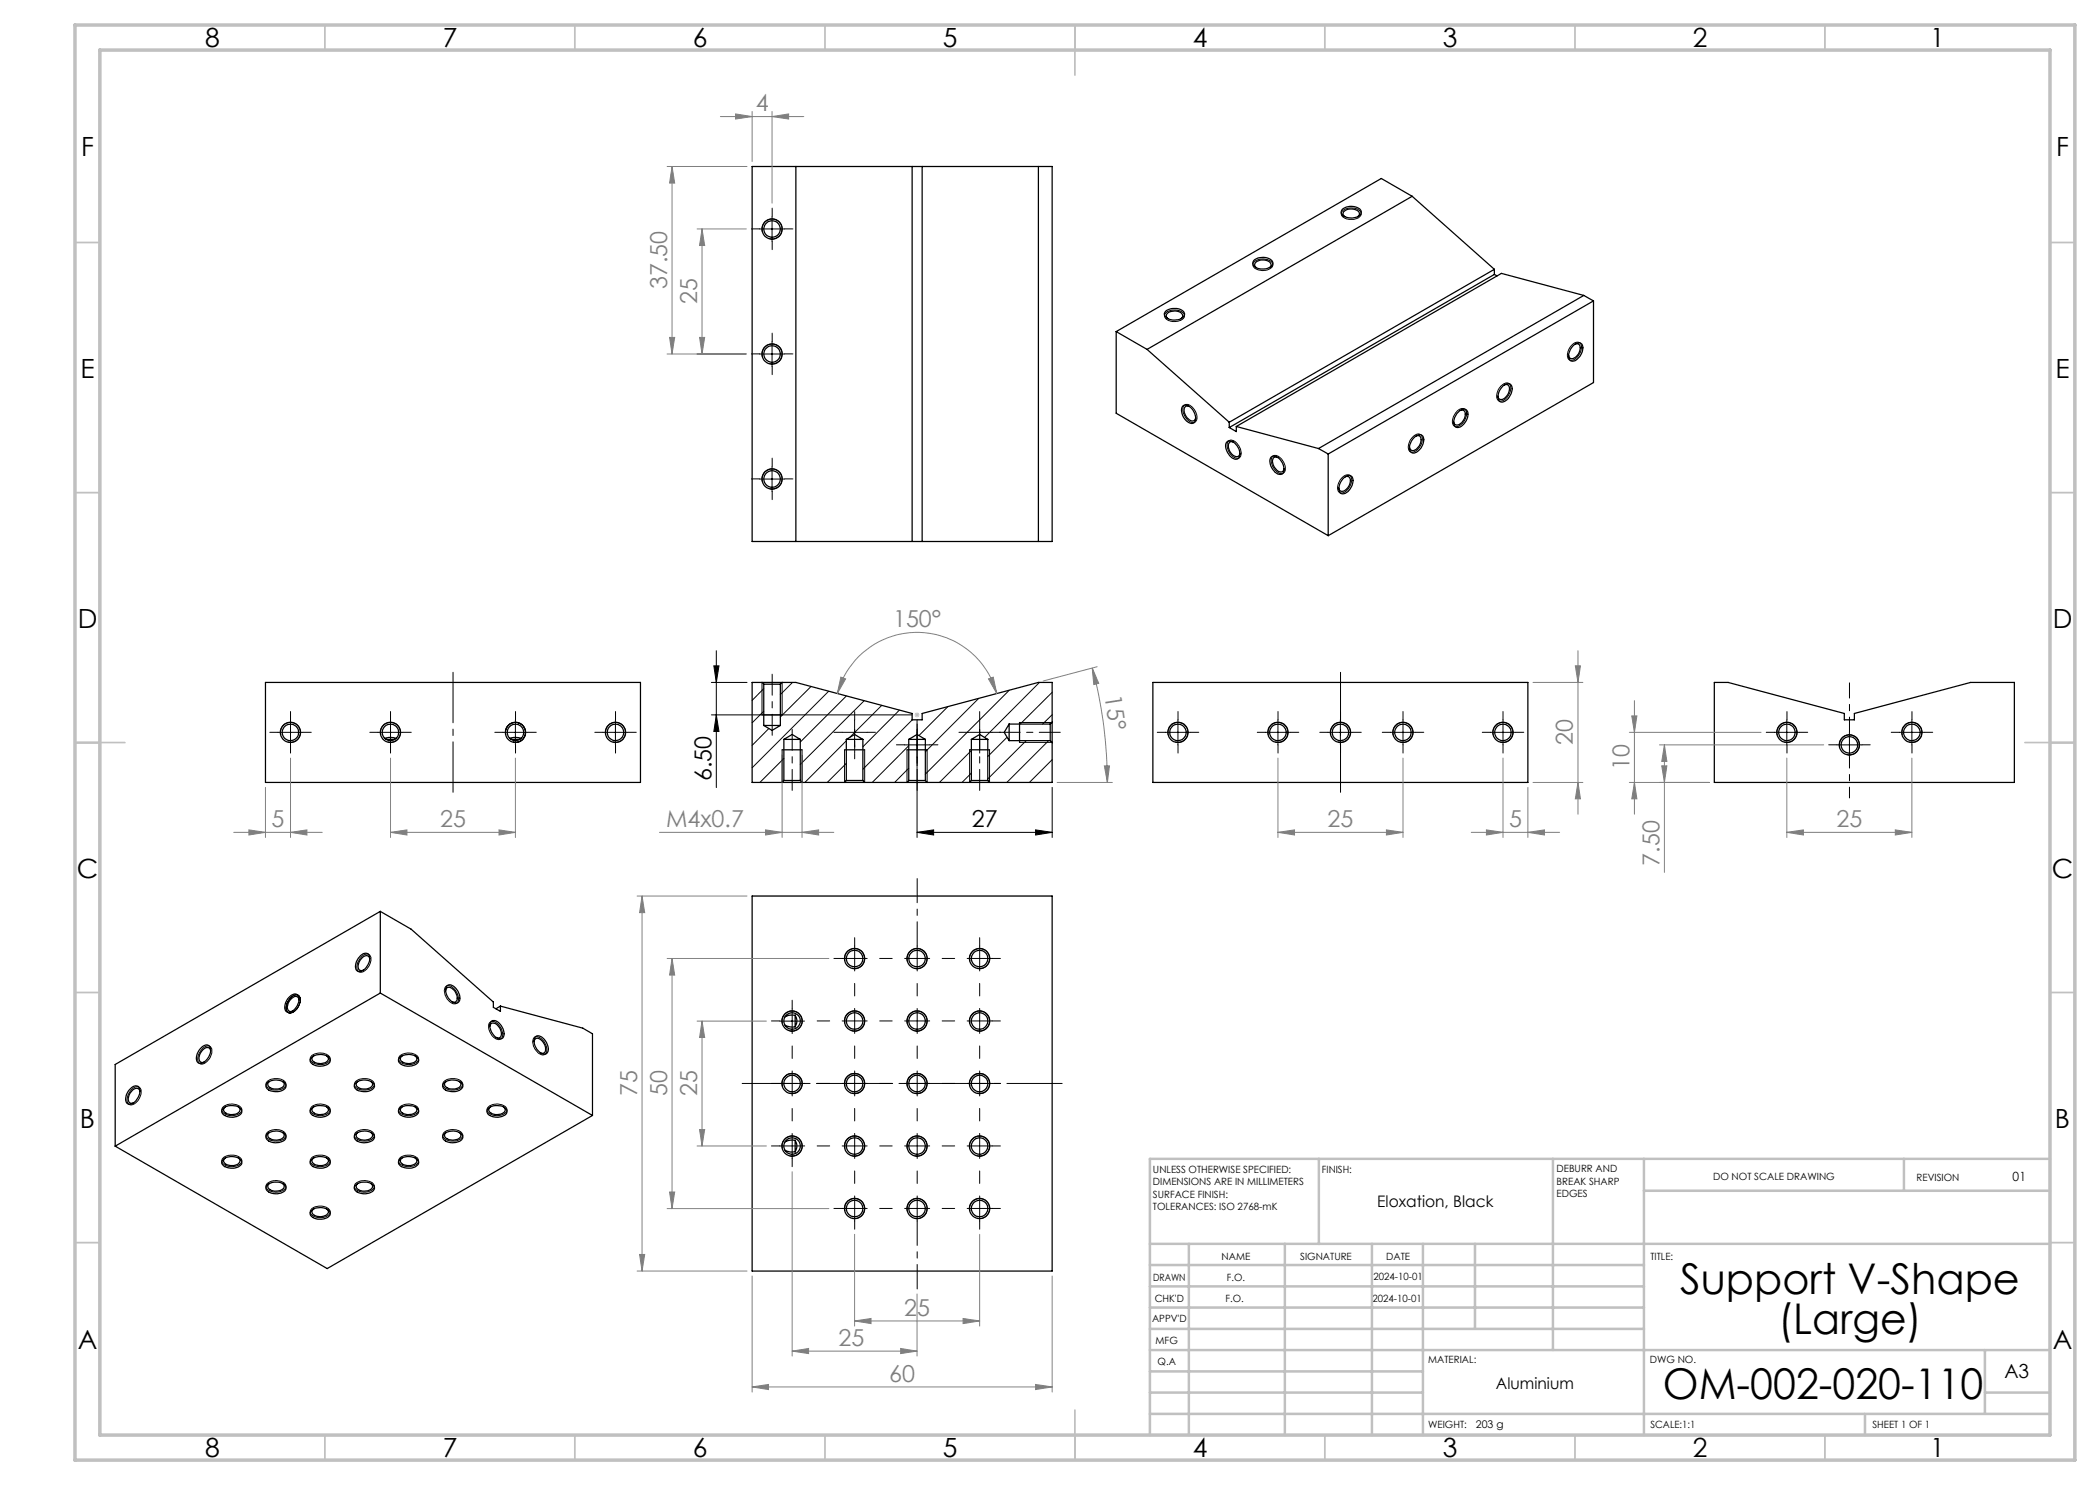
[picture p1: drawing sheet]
<svg xmlns="http://www.w3.org/2000/svg" width="420mm" height="297mm" viewBox="0 0 420 297" stroke-linecap="round" stroke-linejoin="round" font-family="sans-serif">
<g fill="none" stroke="#000" stroke-width=".2">
<path d="M151.9 45.8h5M152.5 46.3a2 2 0 0 1 1.7-2.5 2 2 0 0 1 2.2 2.2 2 2 0 0 1-2.5 1.7M154.4 43.3v5M250.8 52.5a2.6 2.6 0 0 1 3.7 .2 1.24 1.24 0 0 1-1.3 1.3 2.19 2.19 0 0 1-2.6-1zM268.4 42.3a2.6 2.6 0 0 1 3.8 .2 1.42 1.42 0 0 1-1.7 1.4 1.9 1.9 0 0 1-2.2-1.2zM151.9 70.8h5M152.5 71.3a2 2 0 0 1 1.7-2.5 2 2 0 0 1 2.2 2.2 2 2 0 0 1-2.5 1.7M154.4 68.3v5M233.2 62.6a2.79 2.79 0 0 1 3.6 .2 1.15 1.15 0 0 1-1.3 1.4 2.01 2.01 0 0 1-2.6-1.1zM300.1 77.3l.4-.4a.94 .94 0 0 1 1.3-.2 .94 .94 0 0 1 .3 1.2 2.47 2.47 0 0 1-2.2 2.3l-.1-.1a1.94 1.94 0 0 1 .2-2.6zM314.4 69a1.01 1.01 0 0 1 1-.6 1.01 1.01 0 0 1 .9 .7 2.72 2.72 0 0 1-2.2 3 1.37 1.37 0 0 1-.4-2.1zM151.9 95.8h5"/>
<path d="M152.5 96.3a1.99 1.99 0 0 1 1.7-2.5 1.99 1.99 0 0 1 2.2 2.2 1.99 1.99 0 0 1-2.5 1.7M154.4 93.3v5M236.9 81.1a1.53 1.53 0 0 1 2 .9 1.88 1.88 0 0 1 .1 2.4 1.71 1.71 0 0 1-2-1.2l-.4-1.1v-.6zM245.7 88.2l.1-.1a1.84 1.84 0 0 1 2.1 1.4 1.41 1.41 0 0 1-.3 2.1 2.49 2.49 0 0 1-2-3.3zM254.5 91.3a1.52 1.52 0 0 1 2.1 .9 1.77 1.77 0 0 1 0 2.5 2.36 2.36 0 0 1-2.3-2.2l-.1-.6zM268.3 95.7l.1-.2a1 1 0 0 1 1-.6 1 1 0 0 1 .9 .8 2.72 2.72 0 0 1-2.1 2.9 1.37 1.37 0 0 1-.4-2.1zM282.4 87.5l.3-.3a1.01 1.01 0 0 1 1.4-.3 1.01 1.01 0 0 1 .3 1.4 2.44 2.44 0 0 1-2.2 2.1h-.1a2.05 2.05 0 0 1 .3-2.9zM291.4 82.3a1.03 1.03 0 0 1 1-.6 1.03 1.03 0 0 1 .9 .7 2.71 2.71 0 0 1-2.2 2.9 1.37 1.37 0 0 1-.4-2zM142.3 136.5h7.1M142.8 133.2h1l-.5 3.3zM143.3 130.1v27.4M152.4 136.5v6.5"/>
<path d="M152.8 137.7l-2.4 2.4M156.4 136.5v6.5M158.5 136.5l-2.4 2.4M162.2 137.3l-6.1 6.1M165.7 138.3l-15.3 15.3M169.3 139.2l-9.2 9.2M195.7 139.7l-10.6 10.7M201.9 138l-16.8 16.8M207.9 136.5l-11 11M210.4 138.5l-6.4 6.3M55.6 146.5h5M56.2 147a2 2 0 0 1 1.7-2.5 2 2 0 0 1 2.2 2.2 2 2 0 0 1-2.5 1.7"/>
<path d="M58.1 144v5M75.6 146.5h5M76.2 147a2 2 0 0 1 1.7-2.5 2 2 0 0 1 2.2 2.2 2 2 0 0 1-2.5 1.7M78.1 144v5M100.6 146.5h5M101.1 147a2 2 0 0 1 1.8-2.5 2 2 0 0 1 2.2 2.1 2 2 0 0 1-2.5 1.8M103.1 144v5M120.6 146.5h5M121.1 147a2 2 0 0 1 1.8-2.5 2 2 0 0 1 2.2 2.2 2 2 0 0 1-2.5 1.7M123.1 144v5M142.3 143h40.1M143.3 143l.5 3.3h-1z"/>
<path d="M152.8 142.2l-2.4 2.4M153.8 145.7l-3.4 3.4M156.4 150v6.5M156.8 151.7l-4.8 4.8M160.4 150v6.5M168.4 146.5h5M168.9 150v6.5M169.3 148.2l-8.3 8.3M169.3 152.7l-3.8 3.8M170.9 144v5M172.8 140.2l-12.7 12.7M172.9 150v6.5"/>
<path d="M176.4 141.1l-6.4 6.3M179.9 142l-7.3 7.4M180.9 149h5M181.4 150v6.5M181.8 149.2l-7.4 7.3M181.8 153.6l-2.9 2.9M182.5 144l-9.9 9.8M183.4 144v23.5M185.4 150v6.5M189.6 141.3l-5.8 5.8M193.4 146.5h5M193.9 150v6.5"/>
<path d="M194.3 150.1l-6.4 6.4M194.3 154.6l-1.9 1.9M195.9 144v5M197.9 150v6.5M201.4 147.5l-3.8 3.8M203.9 148.5h6.5M203.9 144.5h6.5M205.2 148.1l-7.6 7.7M209.7 148.1l-8.3 8.4M210.4 142.9l-1.9 1.9M210.4 151.9l-4.5 4.6M210.4 156.4v.1"/>
<path d="M210.4 157.5v10M233.1 146.5h5M233.6 147a2 2 0 0 1 1.8-2.5 2 2 0 0 1 2.2 2.2 2 2 0 0 1-2.5 1.7M235.6 144v5M253.1 146.5h5M253.6 147a2 2 0 0 1 1.8-2.5 2 2 0 0 1 2.2 2.2 2 2 0 0 1-2.5 1.7M255.6 144v5M265.6 146.5h5M266.2 147a1.99 1.99 0 0 1 1.7-2.5 1.99 1.99 0 0 1 2.2 2.2 1.99 1.99 0 0 1-2.5 1.7M268.1 144v5M278.1 146.5h5M278.7 147a2 2 0 0 1 1.7-2.5 2 2 0 0 1 2.2 2.2 2 2 0 0 1-2.5 1.7"/>
<path d="M280.6 144v5M298.1 146.5h5M298.7 147a2 2 0 0 1 1.7-2.5 2 2 0 0 1 2.2 2.2 2 2 0 0 1-2.5 1.7M300.6 144v5M354.9 146.5h5M355.5 147a1.99 1.99 0 0 1 1.7-2.5 1.99 1.99 0 0 1 2.2 2.2 1.99 1.99 0 0 1-2.5 1.7M357.4 144v5M367.4 149h5M367.9 149.5a2 2 0 0 1 1.8-2.5 2 2 0 0 1 2.2 2.2 2 2 0 0 1-2.5 1.7M369.9 146.5v5M379.9 146.5h5M380.4 147a2 2 0 0 1 1.8-2.5 2 2 0 0 1 2.2 2.2 2 2 0 0 1-2.6 1.7"/>
<path d="M382.4 144v5M183.4 166.5l3.3-.5v1zM183.4 166.5h27M207.1 166l3.3 .5-3.3 .5zM58.1 199.5l.3-.2a.95 .95 0 0 1 1.3-.2 .95 .95 0 0 1 .3 1.2 2.54 2.54 0 0 1-2.2 2.3 1.35 1.35 0 0 1-.4-1.9zM72.3 191.4a1.03 1.03 0 0 1 1-.6 1.03 1.03 0 0 1 .9 .7 2.71 2.71 0 0 1-2.2 2.9 1.37 1.37 0 0 1-.4-2zM89.1 197.4a1.25 1.25 0 0 1 1.9 .5 2.24 2.24 0 0 1 .4 2.7l-.1 .1a1.73 1.73 0 0 1-2-1.2l-.4-1.3zM169 192.2a2 2 0 0 1 1.7-2.5 2 2 0 0 1 2.2 2.2 2 2 0 0 1-2.5 1.7M181.5 192.2a2 2 0 0 1 1.7-2.5 2 2 0 0 1 2.2 2.1 2 2 0 0 1-2.5 1.8M194 192.2a2 2 0 0 1 1.8-2.5 2 2 0 0 1 2.1 2.2 2 2 0 0 1-2.5 1.7M26.3 217.9a1.02 1.02 0 0 1 1-.6 1.02 1.02 0 0 1 .9 .7 2.7 2.7 0 0 1-2.1 3 1.26 1.26 0 0 1-.5-1.9zM40.5 209.8l.1-.2a1 1 0 0 1 1.3-.4 1 1 0 0 1 .5 1.3 2.55 2.55 0 0 1-2.3 2.3 1.48 1.48 0 0 1-.2-2.2z"/>
<path d="M53.5 216.3a2.75 2.75 0 0 1 3.6 .2 1.27 1.27 0 0 1-1.5 1.5 1.93 1.93 0 0 1-2.4-1.2zM62.3 211.2a2.75 2.75 0 0 1 3.7 .3 1.3 1.3 0 0 1-1.5 1.4 2.13 2.13 0 0 1-2.4-1.1zM71.2 216.3a2.61 2.61 0 0 1 3.7 .4 1.49 1.49 0 0 1-1.8 1.3 1.9 1.9 0 0 1-2.2-1.2zM80 211.2a2.74 2.74 0 0 1 3.6 .3 1.1 1.1 0 0 1-1 1.3 2.49 2.49 0 0 1-2.9-.8l.1-.5zM88.8 216.3a2.61 2.61 0 0 1 3.7 .4v.1a1.63 1.63 0 0 1-1.9 1.2 1.75 1.75 0 0 1-2.1-1.2zM97.9 204.5a1.17 1.17 0 0 1 1.8 .4 2.17 2.17 0 0 1 .5 2.9 1.96 1.96 0 0 1-2.3-1.5l-.2-.8v-.5zM106.9 207.5a1.64 1.64 0 0 1 2.1 1.1 1.67 1.67 0 0 1-.1 2.3 2.16 2.16 0 0 1-2.3-2l-.1-.6zM155.9 204.2h5M156.5 204.7a1.99 1.99 0 0 1 1.7-2.5 1.99 1.99 0 0 1 2.2 2.2 1.99 1.99 0 0 1-2.5 1.7M156.5 217.2a2 2 0 0 1 1.8-2.5 2 2 0 0 1 2.1 2.2 2 2 0 0 1-2.5 1.7M158.4 201.7v5M169 204.7a1.99 1.99 0 0 1 1.7-2.5 1.99 1.99 0 0 1 2.2 2.2 1.99 1.99 0 0 1-2.5 1.7"/>
<path d="M169 217.2a2 2 0 0 1 1.7-2.5 2 2 0 0 1 2.2 2.2 2 2 0 0 1-2.5 1.7M181.5 204.7a1.99 1.99 0 0 1 1.7-2.5 1.99 1.99 0 0 1 2.2 2.1 1.99 1.99 0 0 1-2.5 1.8M181.5 217.2a2 2 0 0 1 1.7-2.5 2 2 0 0 1 2.2 2.2 2 2 0 0 1-2.5 1.7M194 204.7a1.99 1.99 0 0 1 1.7-2.5 1.99 1.99 0 0 1 2.2 2.2 1.99 1.99 0 0 1-2.5 1.7M194 217.2a2 2 0 0 1 1.8-2.5 2 2 0 0 1 2.1 2.2 2 2 0 0 1-2.5 1.7M44.6 221.5a2.61 2.61 0 0 1 3.7 .3l.1 .1a1.43 1.43 0 0 1-1.6 1.2 2 2 0 0 1-2.5-1.2zM44.7 231.5a2.64 2.64 0 0 1 3.6 .5l.1 .1a1.77 1.77 0 0 1-2.2 1.2l-.8-.1a.97 .97 0 0 1-.9-.6 .97 .97 0 0 1 .2-1.1zM53.5 236.7a2.7 2.7 0 0 1 3.6 .3 1.1 1.1 0 0 1-1.1 1.3 2.33 2.33 0 0 1-2.8-.9zM53.6 226.4a2.78 2.78 0 0 1 3.5 .4 1.3 1.3 0 0 1-1.5 1.4 2.13 2.13 0 0 1-2.4-1v-.4zM62.2 221.5a2.61 2.61 0 0 1 3.8 .3v.1a1.43 1.43 0 0 1-1.5 1.2 1.93 1.93 0 0 1-2.4-1.2zM62.4 231.5a2.78 2.78 0 0 1 3.6 .3 1.27 1.27 0 0 1-1.5 1.5 1.88 1.88 0 0 1-2.4-1.1zM71.2 236.7a2.7 2.7 0 0 1 3.6 .3 1.1 1.1 0 0 1-1.1 1.3 2.33 2.33 0 0 1-2.8-.9z"/>
<path d="M71.2 226.5a2.7 2.7 0 0 1 3.6 .3 1.18 1.18 0 0 1-1.3 1.4 2.24 2.24 0 0 1-2.6-1zM80 231.6a2.79 2.79 0 0 1 3.6 .2 1.27 1.27 0 0 1-1.4 1.5 1.88 1.88 0 0 1-2.5-1.1zM80 221.4a2.69 2.69 0 0 1 3.6 .2 1.1 1.1 0 0 1-1 1.4 2.33 2.33 0 0 1-2.9-.9zM88.9 226.4a2.78 2.78 0 0 1 3.6 .4 1.18 1.18 0 0 1-1.3 1.4 2.24 2.24 0 0 1-2.7-1l.2-.5zM97.6 221.5a2.6 2.6 0 0 1 3.8 .3 1.24 1.24 0 0 1-1.4 1.3 2.23 2.23 0 0 1-2.6-1zM156.5 229.7a2 2 0 0 1 1.8-2.5 2 2 0 0 1 2.1 2.2 2 2 0 0 1-2.5 1.7M169 229.7a2 2 0 0 1 1.7-2.5 2 2 0 0 1 2.2 2.2 2 2 0 0 1-2.5 1.7M181.5 229.7a2 2 0 0 1 1.7-2.5 2 2 0 0 1 2.2 2.1 2 2 0 0 1-2.5 1.8M194 229.7a2 2 0 0 1 1.8-2.5 2 2 0 0 1 2.1 2.2 2 2 0 0 1-2.5 1.7M62.4 241.7a2.64 2.64 0 0 1 3.6 .5v.1a1.87 1.87 0 0 1-2.3 1.2 1.34 1.34 0 0 1-1.6-1.4zM169 242.2a1.99 1.99 0 0 1 1.7-2.5 1.99 1.99 0 0 1 2.2 2.2 1.99 1.99 0 0 1-2.5 1.7M181.5 242.2a1.99 1.99 0 0 1 1.7-2.5 1.99 1.99 0 0 1 2.2 2.1 1.99 1.99 0 0 1-2.5 1.8"/>
<path d="M194 242.2a1.99 1.99 0 0 1 1.7-2.5 1.99 1.99 0 0 1 2.2 2.2 1.99 1.99 0 0 1-2.5 1.7"/>
</g>
<g fill="none" stroke="#000" stroke-width=".25">
<path d="M150.4 33.3h60v75h-60zM159.2 33.3v75M182.4 33.3v75M184.4 33.3v75M207.7 33.3v75M282.4 39.3l-53 30.6M282.4 39.3l16.5 14.6M282.4 39.3l-6.1-3.6-53.1 30.6M250.8 52.1a2.71 2.71 0 0 1 3.7 .3 1.22 1.22 0 0 1-1.3 1.4 2.17 2.17 0 0 1-2.7-1.1zM251.3 53.5a.77 .77 0 0 1-.3-.8 .77 .77 0 0 1 .7-.6 1.9 1.9 0 0 1 2.5 .8l-.1 .4-.2 .2M268.5 41.9a2.75 2.75 0 0 1 3.7 .3 1.19 1.19 0 0 1-1.3 1.3 2.21 2.21 0 0 1-2.7-1zM269 43.4a.79 .79 0 0 1-.4-.9 .79 .79 0 0 1 .8-.6 1.96 1.96 0 0 1 2.5 .8l-.1 .3-.3 .4"/>
<path d="M298.9 53.9l-53 30.6M298.9 54.9l-53 30.6M298.9 54.9l.5 .3M298.9 53.9v1M316.8 59.1l-53.1 30.6M316.8 59.1l1.9 1.1M316.8 59.1l-16.5-4.4-53 30.6M223.2 66.3v16.4l42.4 24.4M223.2 66.3l6.2 3.6M229.4 69.9l16.5 14.6M233.1 62.3a2.98 2.98 0 0 1 3.6 .1 1.02 1.02 0 0 1-.8 1.5 2.61 2.61 0 0 1-3-.8v-.4zM233.6 63.7a.77 .77 0 0 1-.3-.8 .77 .77 0 0 1 .8-.6 1.9 1.9 0 0 1 2.4 .8v.4l-.3 .2"/>
<path d="M300.6 77.2a1.02 1.02 0 0 1 1.7 0 2.82 2.82 0 0 1-1.9 3.2 1.13 1.13 0 0 1-.7-1.7l.2-.6zM300.8 77a.75 .75 0 0 1 1 .1 .75 .75 0 0 1 .1 .9 2.06 2.06 0 0 1-1.9 1.9l-.3-.2-.1-.5M314.5 69.3a1.24 1.24 0 0 1 1.9-.5 2.68 2.68 0 0 1-1.9 3.4 1.1 1.1 0 0 1-.7-1.6zM315 68.8a.76 .76 0 0 1 .9 .2 .76 .76 0 0 1 .1 .8 1.97 1.97 0 0 1-1.8 1.9l-.3-.2-.2-.5M318.7 60.2l-53.1 30.6M318.7 60.2v16.3l-53.1 30.6M236.5 81.3a1.25 1.25 0 0 1 1.9 .4 2.22 2.22 0 0 1 .4 2.9 2.09 2.09 0 0 1-2.4-1.9l-.1-.7zM237.8 81.3a.72 .72 0 0 0-.8 .1 .72 .72 0 0 0-.2 .8 2.16 2.16 0 0 0 1.8 2l.3-.2 .2-.5M245.5 88.3a2.02 2.02 0 0 1 2.3 1.5 1.32 1.32 0 0 1-.6 2.1 2.85 2.85 0 0 1-2-3.3zM245.9 84.5v1M246.7 88.4a.7 .7 0 0 0-.8 .1 .7 .7 0 0 0-.2 .8 1.98 1.98 0 0 0 1.9 2l.4-.6M247.3 85.3l16.4 4.4"/>
<path d="M247.3 85.3v1l-1.4-.8M254.2 91.5a1.25 1.25 0 0 1 1.8 .4 2.3 2.3 0 0 1 .5 2.9 2.02 2.02 0 0 1-2.3-1.6l-.2-1zM255.6 91.5a.71 .71 0 0 0-.9 0 .71 .71 0 0 0-.2 .9 2.26 2.26 0 0 0 1.8 2l.5-.4v-.3M263.7 89.7l1.9 1.1M265.6 90.8v16.3M268.5 95.8a1.25 1.25 0 0 1 1.9-.4 2.68 2.68 0 0 1-1.9 3.4 1.08 1.08 0 0 1-.6-1.7zM269 95.4a.76 .76 0 0 1 .9 .1 .76 .76 0 0 1 .2 .9 1.97 1.97 0 0 1-1.9 1.8l-.3-.2-.1-.4M282.7 87.7a1.24 1.24 0 0 1 1.9-.5 2.68 2.68 0 0 1-1.9 3.4h-.2a1.35 1.35 0 0 1-.4-2zM283.2 87.2a.75 .75 0 0 1 .9 .1 .75 .75 0 0 1 .1 .9 2.06 2.06 0 0 1-1.8 1.9l-.4-.3-.1-.4M291.8 82.3a.97 .97 0 0 1 1-.5 .97 .97 0 0 1 .8 .7 2.85 2.85 0 0 1-2.1 3 1.07 1.07 0 0 1-.7-1.6l.5-1.1zM292 82.1a.77 .77 0 0 1 .9 .1 .77 .77 0 0 1 .2 .9 1.96 1.96 0 0 1-1.9 1.9l-.3-.2-.2-.5M53.1 136.5h75v20h-75z"/>
<path d="M152.4 136.5h4.1M152.4 136.5l.4 .3M152.4 136.5h-2v20h6M152.8 136.8h3.3M152.8 136.8v8.3M156.1 136.8v8.3M156.5 136.5l-.4 .3M156.5 136.5h2.7l23.2 6.2v1.3h2v-1.3l23.3-6.2h2.7v8M230.6 136.5h75v20h-75zM342.9 136.5h2.7l23.3 6.2v1.3h2v-1.3l23.2-6.2h8.8v20h-60zM76.9 147.7l.8-.2 1.5 .2M77.2 147.9h1.8"/>
<path d="M102 147.7l.7-.2 1.5 .2M102.2 147.9h1.8M152.4 143h4M152.8 145.1h3.3M152.8 145.1l1.6 1 1.7-1M156.4 156.5h4M156.4 150h4M156.8 147.9h3.3M156.8 156.1h3.3M156.8 147.9l1.6-1 1.7 1M156.8 147.9v8.2M156.8 156.1l-.4 .4"/>
<path d="M160.1 147.9v8.2M160.1 156.1l.3 .4M160.4 156.5h8.5M168.9 156.5h4M168.9 150h4M169.3 147.9h3.3M169.3 156.1h3.3M169.3 147.9l1.6-1 1.7 1M169.3 147.9v8.2M169.3 156.1l-.4 .4M172.6 147.9v8.2M172.6 156.1l.3 .4"/>
<path d="M172.9 156.5h8.5M181.4 150h4M181.4 156.5h4.1M181.8 147.9h3.3M181.8 156.1h3.3M181.8 147.9l1.6-1 1.7 1M181.8 147.9v8.2M181.8 156.1l-.4 .4M185.1 147.9v8.2M185.1 156.1l.4 .4M185.5 156.5h8.4M193.9 156.5h4"/>
<path d="M193.9 150h4M194.3 147.9h3.3M194.3 156.1h3.3M194.3 147.9l1.6-1 1.7 1M194.3 147.9v8.2M194.3 156.1l-.4 .4M197.6 147.9v8.2M197.6 156.1l.3 .4M201.8 144.8v3.3M201.8 144.8l-1 1.7 1 1.6M201.8 144.8h8.2M201.8 148.1h8.2"/>
<path d="M203.9 144.5v4M210 144.8v3.3M210 148.1l.4 .4M210.4 144.5v4M210.4 144.5l-.4 .3M210.4 148.5v8h-12.5M150.4 179.2h60v75h-60zM58 199.3a.97 .97 0 0 1 1-.5 .97 .97 0 0 1 .8 .7 2.85 2.85 0 0 1-2.1 3 1.12 1.12 0 0 1-.7-1.7l.5-1zM59.8 200a.76 .76 0 0 0-.6-.7 .76 .76 0 0 0-.9 .4 1.96 1.96 0 0 0-.6 2.5l.4 .1 .4-.1M72.1 191.1a1 1 0 0 1 1.4-.4 1 1 0 0 1 .4 1.3 2.57 2.57 0 0 1-2.3 2.3 1.45 1.45 0 0 1-.3-2zM73.9 191.8a.77 .77 0 0 0-.6-.7 .77 .77 0 0 0-.8 .4 2 2 0 0 0-.6 2.5l.4 .1 .4-.1M76.1 182.3l-53.1 30.6v16.3"/>
<path d="M76.1 182.3v16.3M76.1 198.6l-53.1 30.6M76.1 198.6l42.4 24.5M76.1 182.3l6.1 3.5 16.5 14.6v1.1l1.4 .8v-1.1M89.1 198.2a.74 .74 0 0 1 .5-.7 .74 .74 0 0 1 .9 .2 2 2 0 0 1 .7 2.6l-.3 .1h-.5M89.3 197.2a1.24 1.24 0 0 1 1.9 .5 2.13 2.13 0 0 1 .4 2.8 1.72 1.72 0 0 1-2.1-1.2l-.4-1.3zM25.9 217.9a1.17 1.17 0 0 1 2-.3 2.82 2.82 0 0 1-2 3.3 1.12 1.12 0 0 1-.7-1.7zM28 218.3a.77 .77 0 0 0-.6-.7 .77 .77 0 0 0-.9 .4 2 2 0 0 0-.6 2.6h.8M40.3 209.5a.97 .97 0 0 1 1-.5 .97 .97 0 0 1 .8 .7 2.85 2.85 0 0 1-2 3 1.07 1.07 0 0 1-.7-1.7l.4-1zM42.1 210.2a.76 .76 0 0 0-.6-.8 .76 .76 0 0 0-.8 .5 1.96 1.96 0 0 0-.6 2.5l.4 .1 .4-.1M53.4 216.6a2.75 2.75 0 0 1 3.8 .3 1.59 1.59 0 0 1-2.1 1.4 1.58 1.58 0 0 1-1.9-1.3zM53.9 216.3a.74 .74 0 0 0-.3 .8 .74 .74 0 0 0 .7 .6 2.03 2.03 0 0 0 2.5-.7v-.4l-.3-.3"/>
<path d="M62.3 211.5a2.71 2.71 0 0 1 3.7 .3 1.24 1.24 0 0 1-1.3 1.4 2.15 2.15 0 0 1-2.7-1.1zM62.8 211.2a.73 .73 0 0 0-.4 .8 .73 .73 0 0 0 .7 .5 2.05 2.05 0 0 0 2.6-.6l-.1-.4-.3-.3M71.1 216.6a2.71 2.71 0 0 1 3.8 .3 1.28 1.28 0 0 1-1.4 1.4 2.67 2.67 0 0 1-2.6-.9v-.4zM71.6 216.3a.74 .74 0 0 0-.3 .8 .74 .74 0 0 0 .7 .6 2.03 2.03 0 0 0 2.5-.7v-.4l-.3-.3M79.9 211.5a2.71 2.71 0 0 1 3.8 .3 1.24 1.24 0 0 1-1.3 1.4 2.17 2.17 0 0 1-2.7-1.1zM80.4 211.2a.74 .74 0 0 0-.3 .8 .74 .74 0 0 0 .7 .5 2.03 2.03 0 0 0 2.6-.6l-.1-.4-.3-.3M88.8 216.6a2.71 2.71 0 0 1 3.7 .3 1.28 1.28 0 0 1-1.3 1.4 2.67 2.67 0 0 1-2.6-.9l-.1-.4zM89.3 216.3a.74 .74 0 0 0-.4 .8 .74 .74 0 0 0 .7 .6 2.03 2.03 0 0 0 2.6-.7l-.1-.4-.3-.3M98 205.3a.74 .74 0 0 1 .5-.7 .74 .74 0 0 1 .8 .3 2.17 2.17 0 0 1 .8 2.5l-.4 .2-.5-.1M98.2 204.4a1.21 1.21 0 0 1 1.8 .4 2.18 2.18 0 0 1 .4 2.9 2.09 2.09 0 0 1-2.3-1.9l-.1-1zM100.1 201.2l16.5 4.4 1.9 1.2v16.3M100.1 201.2l-.9 .6"/>
<path d="M106.8 208.3a.72 .72 0 0 1 .5-.7 .72 .72 0 0 1 .8 .3 2.13 2.13 0 0 1 .8 2.6l-.3 .2-.5-.1M107 207.4a1.24 1.24 0 0 1 1.9 .5 2.18 2.18 0 0 1 .4 2.8 2.01 2.01 0 0 1-2.3-1.5l-.2-1zM157 205.1l1 .3 1-.1M159 203.1a3.1 3.1 0 0 0-2 .2M159 203.1v2.2M159 203.1a2.02 2.02 0 0 1 0 2.2M44.6 221.7a2.91 2.91 0 0 1 3.6 .1 1.02 1.02 0 0 1-.9 1.5 2.61 2.61 0 0 1-2.9-.8l-.1-.4zM44.6 231.9a2.71 2.71 0 0 1 3.7 .3 1.28 1.28 0 0 1-1.3 1.4 2.25 2.25 0 0 1-2.7-1.1zM45.1 221.4a.75 .75 0 0 0-.4 .8 .75 .75 0 0 0 .7 .6 1.85 1.85 0 0 0 2.6-.9l-.3-.5M45.1 231.6a.75 .75 0 0 0-.4 .8 .75 .75 0 0 0 .7 .6 1.99 1.99 0 0 0 2.6-.7l-.1-.4-.2-.3M53.4 226.8a2.75 2.75 0 0 1 3.8 .3 1.24 1.24 0 0 1-1.4 1.4 2.17 2.17 0 0 1-2.6-1.1zM53.4 237a2.79 2.79 0 0 1 3.8 .3 1.24 1.24 0 0 1-1.4 1.4 2.17 2.17 0 0 1-2.6-1.1z"/>
<path d="M53.9 226.5a.74 .74 0 0 0-.3 .8 .74 .74 0 0 0 .7 .6 2.03 2.03 0 0 0 2.5-.7v-.4l-.3-.3M53.9 236.7a.76 .76 0 0 0-.3 .8 .76 .76 0 0 0 .7 .6 1.98 1.98 0 0 0 2.5-.7v-.4l-.3-.3M62.3 221.7a2.91 2.91 0 0 1 3.6 .1 1.02 1.02 0 0 1-.9 1.5 2.61 2.61 0 0 1-2.9-.8l-.1-.4zM62.3 231.9a2.85 2.85 0 0 1 3.6 .1l.1 .2a1.28 1.28 0 0 1-1.3 1.4 2.25 2.25 0 0 1-2.7-1.1zM62.8 221.4a.75 .75 0 0 0-.4 .8 .75 .75 0 0 0 .7 .6 1.85 1.85 0 0 0 2.6-.9l-.4-.5M62.8 231.6a.75 .75 0 0 0-.4 .8 .75 .75 0 0 0 .7 .6 2.05 2.05 0 0 0 2.6-.7l-.1-.4-.3-.3M70.9 237.2a2.73 2.73 0 0 1 4 .1 1.24 1.24 0 0 1-1.4 1.4 2.17 2.17 0 0 1-2.7-1.1zM71.1 226.8a2.71 2.71 0 0 1 3.8 .3 1.24 1.24 0 0 1-1.4 1.4 2.17 2.17 0 0 1-2.7-1.1zM71.6 226.5a.74 .74 0 0 0-.3 .8 .74 .74 0 0 0 .7 .6 2.03 2.03 0 0 0 2.5-.7v-.4l-.3-.3M71.6 236.7a.76 .76 0 0 0-.4 .8 .76 .76 0 0 0 .8 .6 1.98 1.98 0 0 0 2.5-.7v-.4l-.3-.3M79.9 231.9a2.85 2.85 0 0 1 3.7 .1l.1 .2a1.27 1.27 0 0 1-1.3 1.4 2.27 2.27 0 0 1-2.7-1.1zM79.9 221.7a2.91 2.91 0 0 1 3.7 .1 1.02 1.02 0 0 1-.9 1.5 2.61 2.61 0 0 1-3-.8v-.4z"/>
<path d="M80.4 221.4a.76 .76 0 0 0-.3 .8 .76 .76 0 0 0 .7 .6 2.03 2.03 0 0 0 2.6-.7l-.1-.4-.3-.3M80.4 231.6a.77 .77 0 0 0-.3 .8 .77 .77 0 0 0 .7 .6 2.03 2.03 0 0 0 2.6-.7l-.1-.4-.3-.3M88.8 226.8a2.71 2.71 0 0 1 3.7 .3 1.24 1.24 0 0 1-1.3 1.4 2.17 2.17 0 0 1-2.7-1.1zM89.3 226.5a.74 .74 0 0 0-.4 .8 .74 .74 0 0 0 .7 .6 2.03 2.03 0 0 0 2.6-.7l-.1-.4-.3-.3M97.6 221.7a2.91 2.91 0 0 1 3.6 .1 1.02 1.02 0 0 1-.8 1.5 2.53 2.53 0 0 1-3-.8v-.4zM98.1 221.4a.76 .76 0 0 0-.3 .8 .76 .76 0 0 0 .7 .6 2.03 2.03 0 0 0 2.5-.7v-.4l-.3-.3M118.5 223.1l-53.1 30.6-42.4-24.5M157 230.1a3.1 3.1 0 0 0 2 .3M159 228.1a3.1 3.1 0 0 0-2 .2M159 228.1v2.3M159 228.1a2.01 2.01 0 0 1 0 2.3M62.3 242.1a2.71 2.71 0 0 1 3.7 .3 1.28 1.28 0 0 1-1.3 1.4 2.15 2.15 0 0 1-2.7-1.1z"/>
<path d="M62.8 241.8a.73 .73 0 0 0-.4 .8 .73 .73 0 0 0 .7 .6 1.87 1.87 0 0 0 2.6-.9l-.4-.5"/>
<circle cx="154.4" cy="45.8" r="1.65"/>
<circle cx="154.4" cy="45.8" r="2.03"/>
<circle cx="154.4" cy="70.8" r="1.66"/>
<circle cx="154.4" cy="70.8" r="2.03"/>
<circle cx="154.4" cy="95.8" r="1.65"/>
<circle cx="154.4" cy="95.8" r="2.03"/>
<circle cx="58.1" cy="146.5" r="1.65"/>
<circle cx="58.1" cy="146.5" r="2.02"/>
<circle cx="78.1" cy="146.5" r="1.65"/>
<circle cx="78.1" cy="146.5" r="2.02"/>
<circle cx="103.1" cy="146.5" r="1.65"/>
<circle cx="103.1" cy="146.5" r="2.02"/>
<circle cx="123.1" cy="146.5" r="1.65"/>
<circle cx="123.1" cy="146.5" r="2.02"/>
<circle cx="235.6" cy="146.5" r="2.02"/>
<circle cx="235.6" cy="146.5" r="1.66"/>
<circle cx="255.6" cy="146.5" r="2.02"/>
<circle cx="255.6" cy="146.5" r="1.66"/>
<circle cx="268.1" cy="146.5" r="1.65"/>
<circle cx="268.1" cy="146.5" r="2.02"/>
<circle cx="280.6" cy="146.5" r="1.65"/>
<circle cx="280.6" cy="146.5" r="2.02"/>
<circle cx="300.6" cy="146.5" r="1.65"/>
<circle cx="300.6" cy="146.5" r="2.02"/>
<circle cx="357.4" cy="146.5" r="1.65"/>
<circle cx="357.4" cy="146.5" r="2.02"/>
<circle cx="369.9" cy="149" r="1.65"/>
<circle cx="369.9" cy="149" r="2.02"/>
<circle cx="382.4" cy="146.5" r="2.02"/>
<circle cx="382.4" cy="146.5" r="1.66"/>
<circle cx="170.9" cy="191.7" r="2.02"/>
<circle cx="170.9" cy="191.7" r="1.65"/>
<circle cx="183.4" cy="191.7" r="1.65"/>
<circle cx="183.4" cy="191.7" r="2.03"/>
<circle cx="195.9" cy="191.7" r="2.02"/>
<circle cx="195.9" cy="191.7" r="1.65"/>
<circle cx="158.4" cy="204.2" r="2.02"/>
<circle cx="158.4" cy="216.7" r="2.02"/>
<circle cx="158.4" cy="216.7" r="1.66"/>
<circle cx="158.4" cy="204.2" r="1.65"/>
<circle cx="170.9" cy="204.2" r="2.02"/>
<circle cx="170.9" cy="216.7" r="2.02"/>
<circle cx="170.9" cy="216.7" r="1.66"/>
<circle cx="170.9" cy="204.2" r="1.65"/>
<circle cx="183.4" cy="216.7" r="1.66"/>
<circle cx="183.4" cy="204.2" r="1.65"/>
<circle cx="183.4" cy="204.2" r="2.03"/>
<circle cx="183.4" cy="216.7" r="2.03"/>
<circle cx="195.9" cy="204.2" r="2.02"/>
<circle cx="195.9" cy="216.7" r="2.02"/>
<circle cx="195.9" cy="216.7" r="1.66"/>
<circle cx="195.9" cy="204.2" r="1.65"/>
<circle cx="158.4" cy="229.2" r="2.02"/>
<circle cx="158.4" cy="229.2" r="1.65"/>
<circle cx="170.9" cy="229.2" r="2.02"/>
<circle cx="170.9" cy="229.2" r="1.65"/>
<circle cx="183.4" cy="229.2" r="1.65"/>
<circle cx="183.4" cy="229.2" r="2.03"/>
<circle cx="195.9" cy="229.2" r="2.02"/>
<circle cx="195.9" cy="229.2" r="1.65"/>
<circle cx="170.9" cy="241.7" r="2.02"/>
<circle cx="170.9" cy="241.7" r="1.65"/>
<circle cx="183.4" cy="241.7" r="1.65"/>
<circle cx="183.4" cy="241.7" r="2.03"/>
<circle cx="195.9" cy="241.7" r="2.02"/>
<circle cx="195.9" cy="241.7" r="1.65"/>
</g>
<path d="M182.9 143h1M183.1 142.6l.7 .7M183.4 142.5v1M183.8 142.6l-.7 .7" fill="none" stroke="#c0c0c0" stroke-width=".2"/>
<g fill="none" stroke="#808080" stroke-width=".2">
<path d="M133.4 33.3h16M134.4 33.3l.5 3.3h-1zM134.4 33.3v37.5M144.1 23.3h16.7M147.1 22.8l3.3 .5-3.3 .5zM150.4 22.3v10M154.4 23.3l3.3-.5v1zM154.4 22.3v18.3M139.4 45.8h9.9M140.4 45.8l.5 3.3h-1zM140.4 45.8v25M133.4 70.8h15.9"/>
<path d="M133.9 67.5h1l-.5 3.3zM139.9 67.5h1l-.5 3.3zM167.5 138.7a16.5 16.5 0 0 1 15.9-12.2 16.5 16.5 0 0 1 16 12.2M168.2 135.4l.9 .4-1.6 2.9zM197.7 135.8l.9-.4 .8 3.3zM218.4 133.6l1.3 3.1-.9 .2zM218.4 133.6a86.8 86.8 0 0 1 3.1 22.9M219.4 133.3l-10.8 2.9M306.6 136.5h10M315.1 133.2h1l-.5 3.3zM315.6 130.1v32.7M53.1 157.5v10"/>
<path d="M58.1 151.6v15.9M78.1 151.6v15.9M103.1 151.6v15.9M156.4 151v16.5M160.4 151v16.5M211.4 156.5h11.1M220.9 153.2h1l-.4 3.3zM255.6 151.6v15.9M280.6 151.6v15.9M300.6 151.6v15.9M305.6 157.5v10M306.6 156.5h10"/>
<path d="M315.6 156.5l.5 3.3h-1zM325.9 156.5h16M325.9 146.5h26.3M326.4 143.2h1l-.5 3.3zM326.9 156.5l.5 3.3h-1zM326.9 140.1v22.7M331.9 149h32.8M332.4 153.2h1l-.5 3.3zM332.9 149l.5 3.3h-1zM332.9 149v25.5M357.4 151.6v15.9M382.4 151.6v15.9"/>
<path d="M46.7 166.5h17.8M49.8 166l3.3 .5-3.3 .5zM58.1 166.5l3.3-.5v1zM78.1 166.5l3.3-.5v1zM78.1 166.5h25M99.8 166l3.3 .5-3.3 .5zM127.4 179.2h22M128.4 179.2l.5 3.3h-1zM128.4 179.2v75M131.9 166.5h34.9M153.1 166l3.3 .5-3.3 .5zM160.4 166.5l3.3-.5v1z"/>
<path d="M255.6 166.5l3.3-.5v1zM255.6 166.5h25M277.3 166l3.3 .5-3.3 .5zM294.3 166.5h17.6M297.3 166l3.3 .5-3.3 .5zM305.6 166.5l3.3-.5v1zM357.4 166.5l3.3-.5v1zM357.4 166.5h25M379.1 166l3.3 .5-3.3 .5zM133.4 191.7h32.4M134.4 191.7l.5 3.3h-1zM134.4 191.7v50"/>
<path d="M139.4 204.2h13.9M140.4 204.2l.5 3.3h-1zM140.4 204.2v25M133.9 238.4h1l-.5 3.3zM139.4 229.2h13.9M139.9 225.9h1l-.5 3.3zM158.4 234.3v36.9M127.4 254.2h22M127.9 250.9h1l-.5 3.3zM133.4 241.7h32.4M150.4 255.2v23.2M170.9 246.9v18.3"/>
<path d="M183.4 258.8v12.4M195.9 246.9v18.3M210.4 255.2v23.2M150.4 277.4l3.3-.5v1zM150.4 277.4h60M158.4 270.2l3.3-.5v1zM158.4 270.2h25M170.9 264.2l3.3-.5v1zM170.9 264.2h25M180.1 269.7l3.3 .5-3.3 .5zM192.6 263.7l3.3 .5-3.3 .5zM207.1 276.9l3.3 .5-3.3 .5z"/>
</g>
<path d="M154.4 134.8v12.3M158.4 145.9v12.2M183.4 145.9v12.2M195.9 145.9v12.2M199.8 146.5h12.3" fill="none" stroke="#000" stroke-width=".2" stroke-dasharray="15.2 1.3 1.3 1.3" stroke-dashoffset="11"/>
<path d="M170.9 145.9v5.9" fill="none" stroke="#000" stroke-width=".2" stroke-dasharray="15.2 1.3 1.3 1.3" stroke-dashoffset="14.2"/>
<path d="M148.4 216.7h64" fill="none" stroke="#000" stroke-width=".2" stroke-dasharray="15.2 1.3 1.3 1.3" stroke-dashoffset="4.2"/>
<path d="M90.6 134.5v24M268.1 158.5v-24" fill="none" stroke="#000" stroke-width=".2" stroke-dasharray="15.2 1.3 1.3 1.3" stroke-dashoffset="5.1"/>
<g fill="none" stroke="#c0c0c0" stroke-width=".35">
<path d="M65 5v5M115 5v5M165 5v5M215 5v10M265 5v5M315 5v5M365 5v5M15 48.5h5M410 48.5h5M15 98.5h5M410 98.5h5M15 148.5h10"/>
<path d="M405 148.5h10M15 198.5h5M410 198.5h5M15 248.5h5M410 248.5h5M65 287v5M115 287v5M165 287v5M215 282v10M265 287v5M315 287v5M365 287v5"/>
</g>
<g fill="none" stroke="#c0c0c0" stroke-width=".5">
<path d="M263.8 231.8v17M310.6 231.8v38.2M328.8 231.8v55.2M328.8 238.2h81.2M380.8 231.8v6.4M410 231.8h-180v55.2M230 248.8h180M230 257.3h98.8M230 253h98.8M237.8 248.8v38.2M257 248.8v38.2M274.4 248.8v38.2"/>
<path d="M284.6 248.8v38.2M295 248.8v17M230 265.8h98.8M230 261.5h98.8M230 278.5h54.6M230 274.3h54.6M230 270h180M397 278.5h13M397 270v12.8M230 282.8h180M373 282.8v4.2"/>
</g>
<path d="M15 5h400v287h-400zM20 10h390v277h-390z" fill="none" stroke="#c0c0c0" stroke-width=".7"/>
<g fill="none" stroke="#000" stroke-width=".2" stroke-dasharray="15.2 1.3 1.3 1.3">
<path d="M151.9 45.8h-1.6M154.4 43.3v-1.7M154.4 48.3v1.6M156.9 45.8h1.7M151.9 70.8h-1.6M154.4 68.3v-1.7M154.4 73.3v1.6M156.9 70.8h1.7M151.9 95.8h-1.6M154.4 93.3v-1.7M154.4 98.3v1.6M156.9 95.8h1.7"/>
<path d="M55.6 146.5h-1.6M58.1 144v-1.7M58.1 149v1.6M60.6 146.5h1.7M75.6 146.5h-1.6M78.1 144v-1.7M78.1 149v1.6M80.6 146.5h1.7M100.6 146.5h-1.6M103.1 144v-1.7M103.1 149v1.6M105.6 146.5h1.7"/>
<path d="M120.6 146.5h-1.6M123.1 144v-1.7M123.1 149v1.6M125.6 146.5h1.7M168.4 146.5h-1.6M170.9 144v-1.7M170.9 149v1.6M173.4 146.5h1.7M180.9 149h-1.6M183.4 146.5v-1.7M183.4 151.5v1.6M185.9 149h1.7"/>
<path d="M193.4 146.5h-1.6M195.9 144v-1.7M195.9 149v1.6M198.4 146.5h1.7M233.1 146.5h-1.6M235.6 144v-1.7M235.6 149v1.6M238.1 146.5h1.7M253.1 146.5h-1.6M255.6 144v-1.7M255.6 149v1.6M258.1 146.5h1.7"/>
<path d="M265.6 146.5h-1.6M268.1 144v-1.7M268.1 149v1.6M270.6 146.5h1.7M278.1 146.5h-1.6M280.6 144v-1.7M280.6 149v1.6M283.1 146.5h1.7M298.1 146.5h-1.6M300.6 144v-1.7M300.6 149v1.6M303.1 146.5h1.7"/>
<path d="M354.9 146.5h-1.7M357.4 144v-1.7M357.4 149v1.6M359.9 146.5h1.6M367.4 149h-1.7M372.4 149h1.6M379.9 146.5h-1.7M382.4 144v-1.7M382.4 149v1.6M384.9 146.5h1.6M168.4 191.7h-1.6M170.9 191.7v-2.5"/>
<path d="M170.9 191.7h-2.5M170.9 191.7v2.5M170.9 191.7h2.5M170.9 189.2v-1.7M170.9 199.2v-2.5M175.9 191.7h2.5M183.4 191.7v-2.5M183.4 191.7h-2.5M183.4 191.7v2.5M183.4 191.7h2.5M183.4 199.2v-2.5M188.4 191.7h2.5"/>
<path d="M195.9 191.7v-2.5M195.9 191.7h-2.5M195.9 191.7v2.5M195.9 191.7h2.5M195.9 189.2v-1.7M195.9 199.2v-2.5M198.4 191.7h1.7M155.9 204.2h-1.6M155.9 216.7h-1.6M158.4 201.7v-1.7M158.4 216.7v-2.5M158.4 216.7h-2.5"/>
<path d="M158.4 216.7v2.5M158.4 216.7h2.5M158.4 211.7v-2.5M163.4 204.2h2.5M163.4 216.7h2.5M170.9 204.2v-2.5M170.9 204.2h-2.5M170.9 204.2v2.5M170.9 204.2h2.5M170.9 216.7v-2.5M170.9 216.7h-2.5M170.9 216.7v2.5"/>
<path d="M170.9 216.7h2.5M170.9 211.7v-2.5M175.9 204.2h2.5M175.9 216.7h2.5M183.4 204.2v-2.5M183.4 204.2h-2.5M183.4 204.2v2.5M183.4 204.2h2.5M183.4 216.7v-2.5M183.4 216.7h-2.5M183.4 216.7v2.5M183.4 216.7h2.5"/>
<path d="M183.4 211.7v-2.5M188.4 204.2h2.5M188.4 216.7h2.5M195.9 204.2v-2.5M195.9 204.2h-2.5M195.9 204.2v2.5M195.9 204.2h2.5M195.9 216.7v-2.5M195.9 216.7h-2.5M195.9 216.7v2.5M195.9 216.7h2.5M195.9 211.7v-2.5"/>
<path d="M198.4 204.2h1.7M198.4 216.7h1.7M155.9 229.2h-1.6M158.4 229.2v-2.5M158.4 229.2h-2.5M158.4 229.2v2.5M158.4 229.2h2.5M158.4 231.7v1.6M158.4 224.2v-2.5M163.4 229.2h2.5M170.9 229.2v-2.5M170.9 229.2h-2.5"/>
<path d="M170.9 229.2v2.5M170.9 229.2h2.5M170.9 224.2v-2.5M170.9 236.7v-2.5M175.9 229.2h2.5M183.4 229.2v-2.5M183.4 229.2h-2.5M183.4 229.2v2.5M183.4 229.2h2.5M183.4 224.2v-2.5M183.4 236.7v-2.5M188.4 229.2h2.5"/>
<path d="M195.9 229.2v-2.5M195.9 229.2h-2.5M195.9 229.2v2.5M195.9 229.2h2.5M195.9 224.2v-2.5M195.9 236.7v-2.5M198.4 229.2h1.7M168.4 241.7h-1.6M170.9 241.7v-2.5M170.9 241.7h-2.5M170.9 241.7v2.5M170.9 241.7h2.5"/>
<path d="M170.9 244.2v1.6M175.9 241.7h2.5M183.4 241.7v-2.5M183.4 241.7h-2.5M183.4 241.7v2.5M183.4 241.7h2.5M188.4 241.7h2.5M195.9 241.7v-2.5M195.9 241.7h-2.5M195.9 241.7v2.5M195.9 241.7h2.5M195.9 244.2v1.6"/>
<path d="M198.4 241.7h1.7"/>
</g>
<path d="M183.4 189.2v-13.5" fill="none" stroke="#000" stroke-width=".2" stroke-dasharray="15.2 1.3 1.3 1.3" stroke-dashoffset="10.4"/>
<path d="M183.4 244.2v13.6" fill="none" stroke="#000" stroke-width=".2" stroke-dasharray="15.2 1.3 1.3 1.3" stroke-dashoffset="10.3"/>
<path d="M369.9 146.5v-9.9" fill="none" stroke="#000" stroke-width=".2" stroke-dasharray="15.2 1.3 1.3 1.3" stroke-dashoffset="12.2"/>
<path d="M369.9 151.5v8.1" fill="none" stroke="#000" stroke-width=".2" stroke-dasharray="15.2 1.3 1.3 1.3" stroke-dashoffset="13.1"/>
<g fill="#000">
<path d="M143.3 143l.5 3.3h-1zM142.8 133.2h1l-.5 3.3z"/>
<path d="M183.4 166.5l3.3-.5v1zM207.1 166l3.3 .5-3.3 .5z"/>
</g>
<g fill="#808080">
<path d="M220.9 153.2h1l-.4 3.3zM218.4 133.6l1.3 3.1-.9 .2z"/>
<path d="M160.4 166.5l3.3-.5v1zM153.1 166l3.3 .5-3.3 .5zM180.1 269.7l3.3 .5-3.3 .5zM158.4 270.2l3.3-.5v1zM154.4 23.3l3.3-.5v1zM147.1 22.8l3.3 .5-3.3 .5zM58.1 166.5l3.3-.5v1zM49.8 166l3.3 .5-3.3 .5z"/>
<path d="M170.9 264.2l3.3-.5v1zM192.6 263.7l3.3 .5-3.3 .5zM150.4 277.4l3.3-.5v1zM207.1 276.9l3.3 .5-3.3 .5zM78.1 166.5l3.3-.5v1zM99.8 166l3.3 .5-3.3 .5zM255.6 166.5l3.3-.5v1zM277.3 166l3.3 .5-3.3 .5zM357.4 166.5l3.3-.5v1zM379.1 166l3.3 .5-3.3 .5z"/>
<path d="M197.7 135.8l.9-.4 .8 3.3zM168.2 135.4l.9 .4-1.6 2.9z"/>
<path d="M315.6 156.5l.5 3.3h-1zM315.1 133.2h1l-.5 3.3z"/>
<path d="M140.4 204.2l.5 3.3h-1zM139.9 225.9h1l-.5 3.3zM134.4 191.7l.5 3.3h-1zM133.9 238.4h1l-.5 3.3zM128.4 179.2l.5 3.3h-1zM127.9 250.9h1l-.5 3.3zM134.4 33.3l.5 3.3h-1zM133.9 67.5h1l-.5 3.3zM140.4 45.8l.5 3.3h-1zM139.9 67.5h1l-.5 3.3zM326.4 143.2h1l-.5 3.3zM326.9 156.5l.5 3.3h-1zM332.9 149l.5 3.3h-1zM332.4 153.2h1l-.5 3.3z"/>
<path d="M297.3 166l3.3 .5-3.3 .5zM305.6 166.5l3.3-.5v1z"/>
</g>
<g font-size="8.5">
<text x="336" y="258.8">Support V-Shape</text>
<text x="355.6" y="266.9">(Large)</text>
<text x="332.6" y="279.7">OM-002-020-110</text>
</g>
<g font-size="5.3">
<text x="41" y="9.5">8</text>
<text x="88.5" y="9.5">7</text>
<text x="138.5" y="9.5">6</text>
<text x="188.5" y="9.5">5</text>
<text x="238.5" y="9.5">4</text>
<text x="288.5" y="9.5">3</text>
<text x="338.5" y="9.5">2</text>
<text x="386" y="9.5">1</text>
<text x="16.2" y="31.3">F</text>
<text x="411.2" y="31.3">F</text>
<text x="16.1" y="75.5">E</text>
<text x="411.1" y="75.5">E</text>
<text x="15.5" y="125.5">D</text>
<text x="410.5" y="125.5">D</text>
<text x="15.4" y="175.5">C</text>
<text x="410.4" y="175.5">C</text>
<text x="16" y="225.5">B</text>
<text x="411" y="225.5">B</text>
<text x="15.5" y="269.8">A</text>
<text x="410.5" y="269.8">A</text>
<text x="41" y="291.5">8</text>
<text x="88.5" y="291.5">7</text>
<text x="138.5" y="291.5">6</text>
<text x="188.5" y="291.5">5</text>
<text x="238.5" y="291.5">4</text>
<text x="288.5" y="291.5">3</text>
<text x="338.5" y="291.5">2</text>
<text x="386" y="291.5">1</text>
</g>
<g font-size="4.7" fill="#808080">
<text x="151.1" y="22.3">4</text>
<text x="133.4" y="57.9" transform="rotate(-90 133.4 57.9)">37.50</text>
<text x="139.4" y="60.9" transform="rotate(-90 139.4 60.9)">25</text>
<text x="178.6" y="125.4">150°</text>
<text x="220.9" y="139.3" transform="rotate(81 220.9 139.3)">15°</text>
<text x="314.6" y="149" transform="rotate(-90 314.6 149)">20</text>
<text x="325.9" y="154" transform="rotate(-90 325.9 154)">10</text>
<text x="54.3" y="165.4">5</text>
<text x="88" y="165.4">25</text>
<text x="133.2" y="165.4">M4x0.7</text>
<text x="265.5" y="165.4">25</text>
<text x="301.8" y="165.4">5</text>
<text x="367.3" y="165.4">25</text>
<text x="331.9" y="173.2" transform="rotate(-90 331.9 173.2)">7.50</text>
<text x="127.4" y="219.3" transform="rotate(-90 127.4 219.3)">75</text>
<text x="133.4" y="219.3" transform="rotate(-90 133.4 219.3)">50</text>
<text x="139.4" y="219.3" transform="rotate(-90 139.4 219.3)">25</text>
<text x="180.8" y="263.2">25</text>
<text x="167.7" y="269.2">25</text>
<text x="177.8" y="276.4">60</text>
</g>
<g font-size="4.7">
<text x="142.3" y="156.2" transform="rotate(-90 142.3 156.2)">6.50</text>
<text x="194.3" y="165.4">27</text>
</g>
<text font-size="3.9" x="400.9" y="275.5">A3</text>
<g font-size="3.2">
<text x="275.5" y="241.4">Eloxation, Black</text>
<text x="299.2" y="277.9">Aluminium</text>
</g>
<text font-size="2.5" x="402.5" y="236.1">01</text>
<text font-size="2.1" x="295.2" y="285.6">203 g</text>
<g font-size="2">
<text x="230.6" y="234.6">UNLESS OTHERWISE SPECIFIED:</text>
<text x="230.6" y="237.1">DIMENSIONS ARE IN MILLIMETERS</text>
<text x="230.6" y="239.6">SURFACE FINISH:</text>
<text x="264.4" y="234.6">FINISH:</text>
<text x="311.3" y="234.5">DEBURR AND</text>
<text x="311.3" y="237">BREAK SHARP</text>
<text x="311.3" y="239.5">EDGES</text>
<text x="342.6" y="236">DO NOT SCALE DRAWING</text>
<text x="383.3" y="236.2">REVISION</text>
<text x="230.6" y="242.1">TOLERANCES: ISO 2768-mK</text>
<text x="244.3" y="252">NAME</text>
<text x="260" y="251.9">SIGNATURE</text>
<text x="277.2" y="251.9">DATE</text>
<text x="330.1" y="251.9">TITLE:</text>
<text x="230.6" y="256.1">DRAWN</text>
<text x="245.3" y="256.1">F.O.</text>
<text x="274.7" y="255.9">2024-10-01</text>
<text x="230.9" y="260.3">CHK'D</text>
<text x="245.1" y="260.3">F.O.</text>
<text x="274.5" y="260.3">2024-10-01</text>
<text x="230.4" y="264.4">APPV'D</text>
<text x="231.1" y="268.8">MFG</text>
<text x="231.5" y="273">Q.A</text>
<text x="285.6" y="272.5">MATERIAL:</text>
<text x="330" y="272.5">DWG NO.</text>
<text x="285.6" y="285.5">WEIGHT:</text>
<text x="330.1" y="285.6">SCALE:1:1</text>
<text x="374.5" y="285.6">SHEET 1 OF 1</text>
</g>
</svg>
